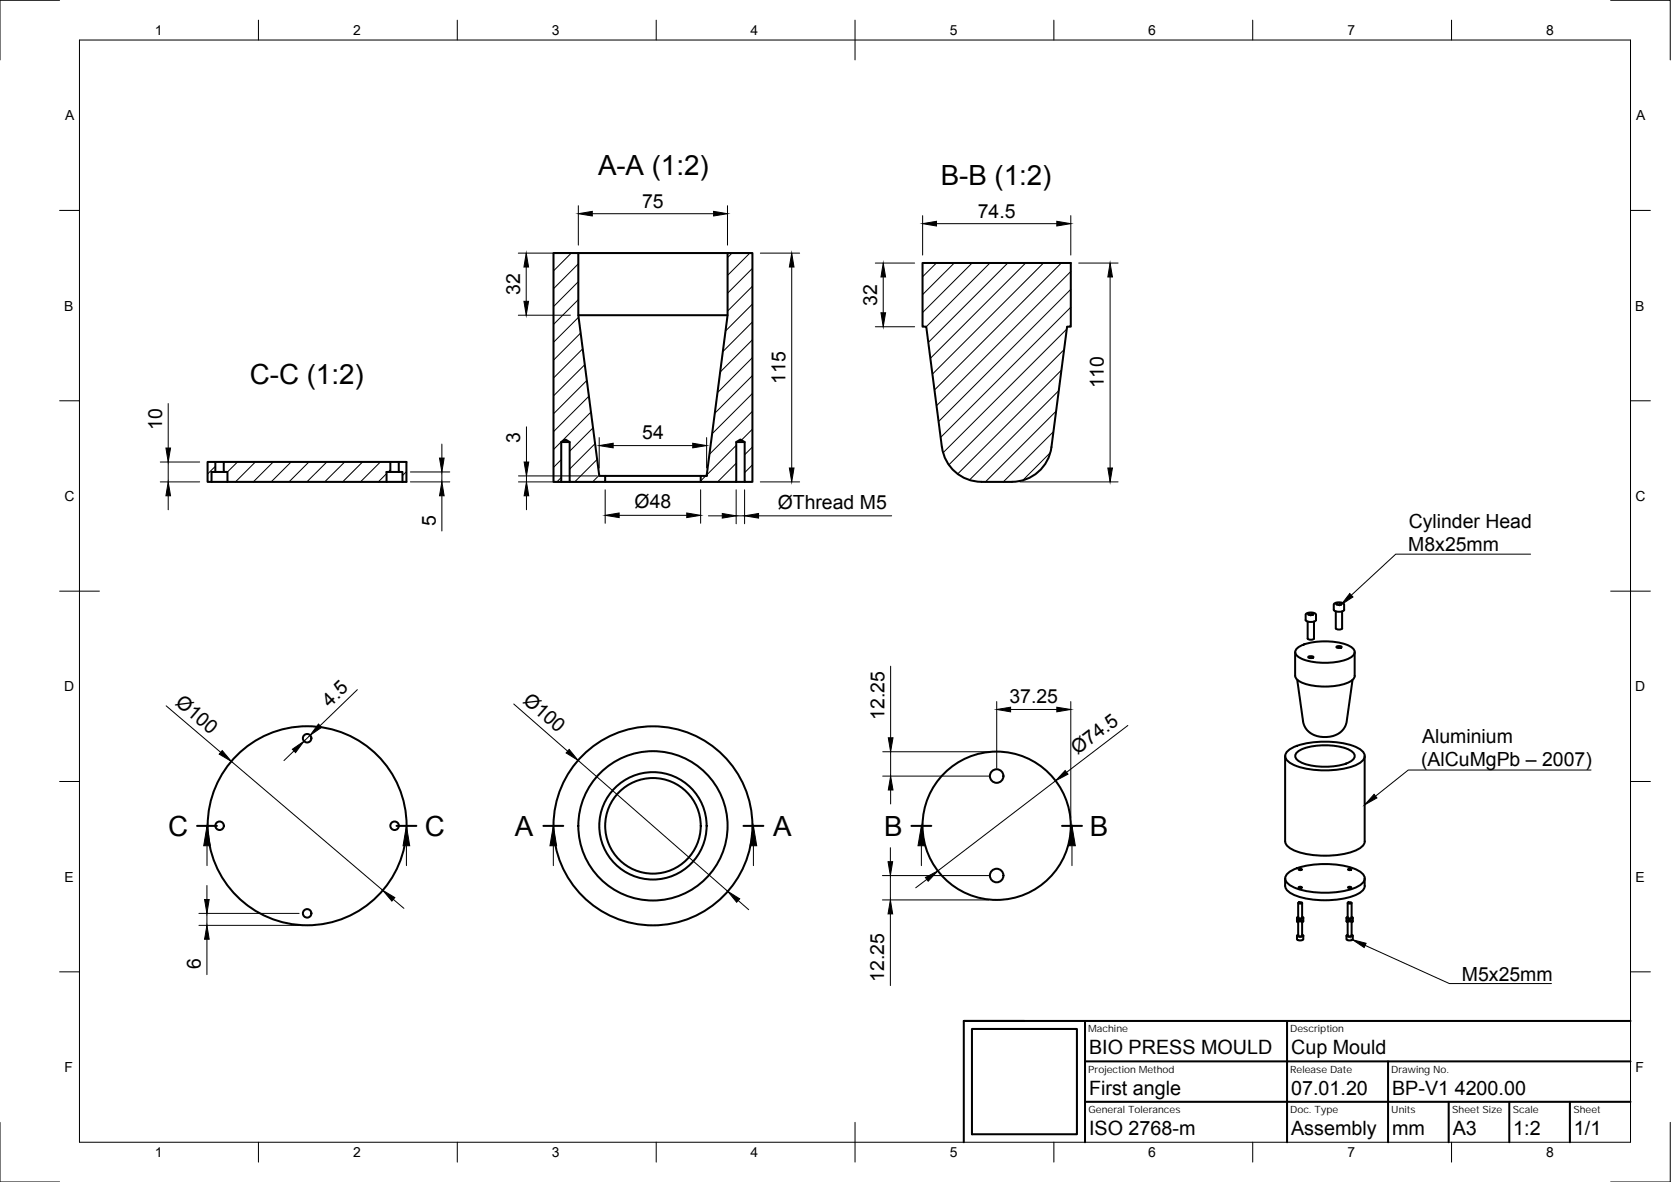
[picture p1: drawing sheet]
<svg xmlns="http://www.w3.org/2000/svg" width="420mm" height="297mm" viewBox="0 0 420 297" stroke-linecap="round" stroke-linejoin="round" font-family="sans-serif">
<!-- layer: Visible -->
<g fill="none" stroke="#000" stroke-width=".51">
<path d="M139.2 63.6h6.2v15.6l5.3 40.4h1.5v1.5h-9v-10l-1-.6-1.1 .6v10h-1.9zM145.4 79.2h37.5M145.4 63.6h37.5M182.9 63.6h6.3v57.5h-2v-10l-1-.6-1.1 .6v10h-8.9v-1.5h1.5l5.2-40.4zM52.2 116.1h1.9v2.5h-.9v2.5h-1zM54.1 118.6h2.2M54.1 116.1h2.2M56.3 116.1h41.8v2.5h-.9v2.5h-40v-2.5h-.9zM98.1 116.1h2.2M98.1 118.6h2.2M100.3 116.1h1.9v5h-1v-2.5h-.9zM141.1 111.1h2.1"/>
<path d="M152.2 119.6h24M185.1 111.1h2.1M53.2 121.1h4M97.2 121.1h4M141.1 121.1h2.1M152.2 121.1h24M185.1 121.1h2.1M246.8 121.1h7.6M246.8 121.1a10 10 0 0 1-10-8.7l-3.9-30.3h-.9v-16h37.2v16h-.9l-3.9 30.3a10 10 0 0 1-9.9 8.7M328.5 154.2l.9-.3 1.3 .3 .2 .3v1.3a2.02 2.02 0 0 1-2.6 0v-1.3zM328.8 156.2v4.3l.8 .3 .8-.3v-4.3M328.9 154.4h.1"/>
<path d="M329 154.4l.5 .2M329 154.2l.1 .3M329.7 154.1v.5M330.1 154.5h.1M330.1 154.5l-.6 .1M330.3 154.2l-.2 .3M335.9 153.7v4.2l.8 .3 .8-.3M336 151.9h1.2M336.1 151.6l.1 .3M336.6 152h-.1M336.8 151.5v.5M337.2 151.9h.1"/>
<path d="M337.3 151.7l-.1 .2M337.5 153.7v4.2M338 153.3a2.02 2.02 0 0 1-2.6 0v-1.5l.7-.4h.8l1 .4 .1 1.5M325.6 163.9l.1 5.9a3.4 3.4 0 0 0 3 2.2 16.6 16.6 0 0 0 11.1-.9l.7-.8 .1-.5v-5.9M326.2 170.8l1.5 10.6 .3 1.1 .6 .9 1.1 .9 1.4 .7 1.6 .2 1.7-.1 1.4-.4 1.4-.8 1-1.2 .4-1.3 1.5-10.6M326.3 162.7a15.7 15.7 0 0 1 11.2-1 4.3 4.3 0 0 1 3.1 1.9 1.76 1.76 0 0 1-1.3 1.8 16.9 16.9 0 0 1-12.3 0 1.57 1.57 0 0 1-1.1-2.2zM328.9 165.1l.7-.2 .7 .2a.88 .88 0 0 1-1.4 0zM336 162.5l.7-.1 .7 .1a.88 .88 0 0 1-1.4 0zM323.1 190v21.4M323.6 188.9a13.5 13.5 0 0 1 8.3-2.5 19.1 19.1 0 0 1 10.2 2 1.76 1.76 0 0 1 1.1 1.6 1.76 1.76 0 0 1-1.1 1.6 20.3 20.3 0 0 1-12.7 1.7l-1.2-.2a7 7 0 0 1-4.9-2.6v-1.1zM326.3 188.9a15.7 15.7 0 0 1 11.2-1.1 4.3 4.3 0 0 1 3.1 2 1.76 1.76 0 0 1-1.3 1.7 16.9 16.9 0 0 1-12.3 0 1.57 1.57 0 0 1-1.1-2.2zM343.1 190v21.4"/>
<path d="M323.2 211.4a2.99 2.99 0 0 0 2.4 2.4 22.8 22.8 0 0 0 15.9-.4 2.54 2.54 0 0 0 1.7-2M323.6 219.6a13.5 13.5 0 0 1 8.3-2.4 19.1 19.1 0 0 1 10.2 1.9 1.76 1.76 0 0 1 1.1 1.6 1.76 1.76 0 0 1-1.1 1.7 20.3 20.3 0 0 1-12.7 1.7l-1.2-.2a7 7 0 0 1-4.9-2.6v-1.1zM326.5 218.5l.5-.2 .3 .2-.5 .2zM338.9 218.5l.6-.2 .3 .2-.6 .2zM323.1 220.8v1.8M326.1 235.1v1l.6 .2 1-.2v-1M326.1 230.6v.9l.3 .3M326.4 231.4v3.7l.5 .2 .5-.2M326.4 226.9v3.7l.5 .2 .5-.2M326.4 234.9l-.3 .2a1.16 1.16 0 0 0 1.6 0l-.3-.2M326.4 230.4l-.3 .2a1.16 1.16 0 0 0 1.6 0l-.3-.2M326.4 231.3l.7-.1 .3 .2-.6 .2z"/>
<path d="M326.4 226.9l.7-.2 .3 .2-.6 .2zM326.5 223l.5-.1 .3 .1-.5 .2zM327.4 226.9v3.7M327.4 231.4v3.7M327.7 230.6v.9l-.3 .3M338.6 235.1v1l.6 .2 .9-.2v-1M338.6 230.6v.9l.3 .3M338.9 231.4v3.7l.5 .2 .5-.2v-3.7M338.9 226.9v3.7l.5 .2 .5-.2v-3.7M338.9 234.9l-.3 .2a1.16 1.16 0 0 0 1.5 0l-.3-.2M338.9 230.4l-.3 .2a1.16 1.16 0 0 0 1.5 0l-.3-.2M338.9 231.3l.6-.1 .3 .2-.6 .2z"/>
<path d="M338.9 226.9l.6-.2 .3 .2-.6 .2zM338.9 223l.6-.1 .3 .1-.6 .2zM340.1 230.6v.9l-.2 .3M343.1 220.8l.1 1.8a2.99 2.99 0 0 1-2.5 2.4 22.8 22.8 0 0 1-15.9-.4 2.54 2.54 0 0 1-1.6-2"/>
<circle cx="77.2" cy="185.5" r="1.07"/>
<circle cx="250.6" cy="195" r="1.7"/>
<circle cx="55.2" cy="207.5" r="1.07"/>
<circle cx="77.2" cy="207.5" r="25"/>
<circle cx="99.2" cy="207.5" r="1.07"/>
<circle cx="164.2" cy="207.5" r="13.5"/>
<circle cx="164.2" cy="207.5" r="12"/>
<circle cx="164.2" cy="207.5" r="18.8"/>
<circle cx="164.2" cy="207.5" r="25"/>
<circle cx="250.6" cy="207.5" r="18.6"/>
<circle cx="77.2" cy="229.5" r="1.07"/>
<circle cx="250.6" cy="220" r="1.7"/>
</g>
<circle cx="329.5" cy="154.6" r=".25" fill="#000"/>
<!-- layer: Border -->
<g fill="none" stroke="#000" stroke-width=".25">
<path d="M15 .1h-15v15M20 10.1h390v276.9h-390zM65 5.1v5M115 5.1v5M165 5.1v5M215 5.1v10M265 5.1v5M315 5.1v5M365 5.1v5M405 .1h15v15M15 52.9h5M410 52.9h5"/>
<path d="M15 100.7h5M410 100.7h5M15 148.6h10M405 148.6h10M15 196.4h5M410 196.4h5M15 244.2h5M410 244.2h5M0 282.1v14.9h15M65 287v5M115 287v5M165 287v5"/>
<path d="M215 282.1v9.9M265 287v5M315 287v5M365 287v5M420 282.1v14.9h-15"/>
</g>
<!-- layer: Hatching -->
<g fill="none" stroke="#000" stroke-width=".25">
<path d="M143.6 63.6l-4.4 4.5M145.4 66.3l-6.2 6.3M145.4 70.8l-6.2 6.3M145.4 75.3l-6.2 6.2M145.5 79.7l-6.3 6.3M184 63.6l-1.1 1.1M188.5 63.6l-5.6 5.6M189.2 67.5l-6.3 6.2M189.2 72l-6.3 6.2M189.2 76.4l-6.8 6.8M235.4 66.1l-3.4 3.4M239.9 66.1l-7.9 7.9"/>
<path d="M244.4 66.1l-12.4 12.4M248.9 66.1l-16 16M253.4 66.1l-20 19.9M257.9 66.1l-23.9 23.9M262.4 66.1l-27.9 27.9M266.8 66.1l-31.8 31.9M269.2 68.2l-33.7 33.7M269.2 72.7l-33.2 33.2M269.2 77.2l-32.7 32.7M146 83.7l-6.8 6.8M146.5 87.7l-7.3 7.3M147 91.6l-7.8 7.9"/>
<path d="M147.6 95.6l-8.4 8.4M148.1 99.6l-8.9 8.9M189.2 80.9l-7.5 7.5M189.2 85.4l-8.1 8.1M189.2 89.9l-8.8 8.8M189.2 94.4l-9.5 9.5M189.2 98.9l-10.2 10.1M266.2 98.2l-22.4 22.4M266.9 93l-26.1 26.1M267.5 87.9l-28.9 28.9M268.2 82.7l-31.1 31.1M269.2 81.7l-.4 .4"/>
<path d="M54.1 117.2l-1.9 1.9M59.7 116.1l-2.5 2.5M64.2 116.1l-5 5M68.7 116.1l-5 5M73.2 116.1l-5 5M77.7 116.1l-5 5M82.2 116.1l-5 5M86.7 116.1l-5.1 5M91.1 116.1l-5 5M95.6 116.1l-5 5M97.2 119l-2.1 2.1M98.1 118.1l-.5 .5"/>
<path d="M102.2 118.5l-1 1M141.1 115.5l-1.9 2M148.6 103.6l-9.4 9.4M149.1 107.5l-5.9 5.9M149.6 111.5l-6.4 6.4M150.1 115.5l-5.6 5.6M150.6 119.5l-1.6 1.6M177.4 119.6l-1.2 1.3M185.1 111.9l-7.4 7.4M185.1 116.4l-4.7 4.7M189.2 103.4l-10.8 10.8M189.2 107.9l-2.8 2.7"/>
<path d="M189.2 112.4l-2 1.9M189.2 116.8l-2 2M264.1 113.8l-7 6.9M264.9 108.5l-12.6 12.6M265.5 103.3l-17.7 17.8M141.1 120l-1.1 1.1M185.1 120.9l-.2 .2"/>
</g>
<!-- layer: Annotations -->
<path d="M49.6 207.5h4.9M99.7 207.5h5M136.6 207.5h5M186.9 207.5h5M229.2 207.5h5M267 207.5h5.1" fill="none" stroke="#000" stroke-width=".51"/>
<path d="M384.9 139.3h-34l-11.1 10.3M400 193.5h-45.9l-8.2 6.6M52 212.5v5M102.2 212.5v5M139.1 212.5v5M189.4 212.5v5M231.7 212.5v5M269.5 212.5v5M343.3 237.6l21.1 9.6h25.7" fill="none" stroke="#000" stroke-width=".25"/>
<path d="M339.4 149.1l.8 .9-3 2zM52 207.5l.9 5h-1.7zM102.2 207.5l.8 5h-1.7zM139.1 207.5l.9 5h-1.7zM189.4 207.5l.9 5h-1.7zM231.7 207.5l.8 5h-1.7zM269.5 207.5l.9 5h-1.7zM345.5 199.6l.7 .9-3.1 1.8zM340.1 236.1l3.4 1-.5 1z" fill="#000" stroke="#000" stroke-width=".25"/>
<!-- layer: Dimensions -->
<g fill="none" stroke="#000" stroke-width=".25">
<path d="M145.4 51.7v9.9M148.9 53.7h30.5M182.9 51.7v9.9M232 54.2v9.9M235.5 56.2h30.2M269.2 54.2v9.9M130.3 63.6h13.1M130.3 79.2h13.1M132.3 67.1v8.6M191.2 63.6h9.9M199.1 67.1v50.5M220.1 66.1h9.9"/>
<path d="M222.1 69.6v9M271.2 66.1h9.9M279.1 69.6v48M220.1 82.1h9.9M40.3 116.1h9.9M42.3 101.4v11.2M42.3 116.1v5M103.2 118.6h9.9M111.1 111.6v3.5M111.1 118.6v2.5M130.4 119.6h19.8M132.4 107.3v8.8"/>
<path d="M132.4 119.6v1.5M150.7 110v7.6M154.2 112h20M177.7 110v7.6M40.3 121.1h9.9M42.3 124.6v3.5M103.2 121.1h9.9M111.1 124.6v8.8M130.4 121.1h19.8M132.4 124.6v3.5M152.2 123.1v8.4M155.7 129.5h17"/>
<path d="M176.2 123.1v8.4M178.1 129.6h3.5M185.1 123.1v8.5M185.1 129.6h2.1M187.2 123.1v8.5M190.7 129.6h33.5M191.2 121.1h9.9M256.5 121.1h24.6M41.8 177.4l13.7 11.7M89.9 173.3l-9.4 9.1M129.2 176.9l13.5 11.9M223.9 167.4v18"/>
<path d="M250.6 176.3v16.7M254.1 178.3h11.6M269.2 176.3v29.2M58.2 191.3l38 32.4M73.9 188.7l-2.5 2.4M78 184.8l-1.6 1.5M145.4 191.1l37.6 32.9M222 195h26.6M222 188.9h26.6M223.9 188.9v6.1M223.9 198.5v3.5M265.4 196.2l-29.6 22.6"/>
<path d="M283.6 182.3l-15.4 11.8M223.9 213v3.5M50 229.5h25.2M50 232.5h25.2M52 222.5v3.5M52 229.5v3M52 236v8.9M98.9 226l2.7 2.3M185.6 226.3l2.7 2.3M221.9 220h26.7M221.9 226.2h26.7M223.9 220v6.2"/>
<path d="M223.9 229.7v18M233 221l-2.7 2.1"/>
</g>
<g fill="#000" stroke="#000" stroke-width=".25">
<path d="M145.4 53.7l3.5-.6v1.2zM179.4 53.1l3.5 .6-3.5 .6zM232 56.2l3.5-.6v1.2zM265.7 55.6l3.5 .6-3.5 .6zM131.7 75.7h1.2l-.6 3.5zM132.3 63.6l.6 3.5h-1.2zM199.1 63.6l.5 3.5h-1.1zM222.1 66.1l.6 3.5h-1.2zM221.5 78.6h1.2l-.6 3.5zM279.1 66.1l.6 3.5h-1.1zM41.7 112.6h1.2l-.6 3.5zM110.5 115.1h1.2l-.6 3.5z"/>
<path d="M131.8 116.1h1.1l-.5 3.5zM150.7 112l3.5-.6v1.2zM174.2 111.4l3.5 .6-3.5 .6zM198.5 117.6h1.1l-.5 3.5zM278.6 117.6h1.1l-.6 3.5zM42.3 121.1l.6 3.5h-1.2zM111.1 121.1l.6 3.5h-1.2zM132.4 121.1l.5 3.5h-1.1zM152.2 129.5l3.5-.6v1.2zM172.7 128.9l3.5 .6-3.5 .6zM181.6 129l3.5 .6-3.5 .6zM187.2 129.6l3.5-.6v1.2z"/>
<path d="M250.6 178.3l3.5-.6v1.2zM265.7 177.7l3.5 .6-3.5 .6zM55.9 188.6l2.3 2.7-3.1-1.8zM73.5 188.3l2.9-2-2.1 2.8zM80.1 182l.8 .8-2.9 2zM143.1 188.3l2.3 2.8-3.1-1.9zM223.9 195l.6 3.5h-1.1zM223.4 185.4h1.1l-.6 3.5zM267.8 193.6l.7 .9-3.1 1.7zM223.3 216.5h1.2l-.6 3.5zM51.4 226h1.2l-.6 3.5zM52 232.5l.6 3.5h-1.2z"/>
<path d="M96.2 223.7l3.1 1.9-.8 .8zM183 224l3 1.9-.8 .8zM223.9 226.2l.6 3.5h-1.2zM232.7 220.5l3.1-1.7-2.4 2.7z"/>
</g>
<!-- layer: Volllinie breit -->
<path d="M242.3 256.6h15.3M244.4 258.6h26.4v26.4h-26.4zM272.8 256.6v30.4M323.6 256.6v30.4M410 256.6h-167.7v30.4M272.8 266.7h137.2M272.8 276.9h137.2M349 266.7v20.3M364.3 276.9v10.1M379.5 276.9v10.1M394.7 276.9v10.1" fill="none" stroke="#000" stroke-width=".51"/>
<g font-size="7">
<text x="150.4" y="44">A-A (1:2)</text>
<text x="236.6" y="46.5">B-B (1:2)</text>
<text x="62.8" y="96.5">C-C (1:2)</text>
<text x="42.3" y="210">C</text>
<text x="106.8" y="210">C</text>
<text x="129.5" y="210">A</text>
<text x="194.4" y="210">A</text>
<text x="222.4" y="210">B</text>
<text x="274.1" y="210">B</text>
</g>
<g font-size="5">
<text x="273.8" y="265">BIO PRESS MOULD</text>
<text x="324.6" y="265">Cup Mould</text>
<text x="273.8" y="275.1">First angle</text>
<text x="324.6" y="275.1">07.01.20</text>
<text x="350" y="275.1">BP-V1 4200.00</text>
<text x="273.8" y="285.3">ISO 2768-m</text>
<text x="324.6" y="285.3">Assembly</text>
<text x="350" y="285.3">mm</text>
<text x="365.3" y="285.3">A3</text>
<text x="380.5" y="285.3">1:2</text>
<text x="395.8" y="285.3">1/1</text>
</g>
<g font-size="4.9">
<text x="161.5" y="52.2">75</text>
<text x="245.9" y="54.7">74.5</text>
<text x="130.8" y="74.1" transform="rotate(-90 130.8 74.1)">32</text>
<text x="220.5" y="76.8" transform="rotate(-90 220.5 76.8)">32</text>
<text x="197.5" y="96.4" transform="rotate(-90 197.5 96.4)">115</text>
<text x="277.6" y="97.6" transform="rotate(-90 277.6 97.6)">110</text>
<text x="40.7" y="108.1" transform="rotate(-90 40.7 108.1)">10</text>
<text x="130.8" y="111.3" transform="rotate(-90 130.8 111.3)">3</text>
<text x="161.5" y="110.4">54</text>
<text x="159.6" y="127.8">Ø48</text>
<text x="195.5" y="127.9">ØThread M5</text>
<text x="109.6" y="132.1" transform="rotate(-90 109.6 132.1)">5</text>
<text x="354.2" y="132.7">Cylinder Head</text>
<text x="354.1" y="138.6">M8x25mm</text>
<text x="43.9" y="176.9" transform="rotate(40 43.9 176.9)">Ø100</text>
<text x="83" y="177.8" transform="rotate(-44 83 177.8)">4.5</text>
<text x="131.3" y="176.5" transform="rotate(41 131.3 176.5)">Ø100</text>
<text x="253.8" y="176.7">37.25</text>
<text x="222.4" y="180.9" transform="rotate(-90 222.4 180.9)">12.25</text>
<text x="270.9" y="189.8" transform="rotate(-37 270.9 189.8)">Ø74.5</text>
<text x="357.6" y="186.6">Aluminium</text>
<text x="357.3" y="192.5">(AlCuMgPb – 2007)</text>
<text x="50.5" y="243.6" transform="rotate(-90 50.5 243.6)">6</text>
<text x="222.3" y="246.7" transform="rotate(-90 222.3 246.7)">12.25</text>
<text x="367.6" y="246.5">M5x25mm</text>
</g>
<g font-size="3.5">
<text x="39" y="8.8">1</text>
<text x="88.8" y="8.8">2</text>
<text x="138.8" y="8.8">3</text>
<text x="188.7" y="8.8">4</text>
<text x="238.8" y="8.8">5</text>
<text x="288.7" y="8.8">6</text>
<text x="338.8" y="8.8">7</text>
<text x="388.8" y="8.8">8</text>
<text x="16.4" y="30.2">A</text>
<text x="411.4" y="30.2">A</text>
<text x="16.2" y="78">B</text>
<text x="411.2" y="78">B</text>
<text x="16.2" y="125.9">C</text>
<text x="411.2" y="125.9">C</text>
<text x="16.2" y="173.7">D</text>
<text x="411.2" y="173.7">D</text>
<text x="16.2" y="221.6">E</text>
<text x="411.2" y="221.6">E</text>
<text x="16.2" y="269.4">F</text>
<text x="411.2" y="269.4">F</text>
<text x="39" y="290.8">1</text>
<text x="88.8" y="290.8">2</text>
<text x="138.8" y="290.8">3</text>
<text x="188.7" y="290.8">4</text>
<text x="238.8" y="290.8">5</text>
<text x="288.7" y="290.8">6</text>
<text x="338.8" y="290.8">7</text>
<text x="388.8" y="290.8">8</text>
</g>
<g font-size="2.5">
<text x="273.6" y="259.4">Machine</text>
<text x="324.4" y="259.4">Description</text>
<text x="273.6" y="269.6">Projection Method</text>
<text x="324.4" y="269.6">Release Date</text>
<text x="349.8" y="269.6">Drawing No.</text>
<text x="273.7" y="279.8">General Tolerances</text>
<text x="324.4" y="279.7">Doc. Type</text>
<text x="349.8" y="279.8">Units</text>
<text x="365.1" y="279.8">Sheet Size</text>
<text x="380.4" y="279.8">Scale</text>
<text x="395.6" y="279.8">Sheet</text>
</g>
</svg>
